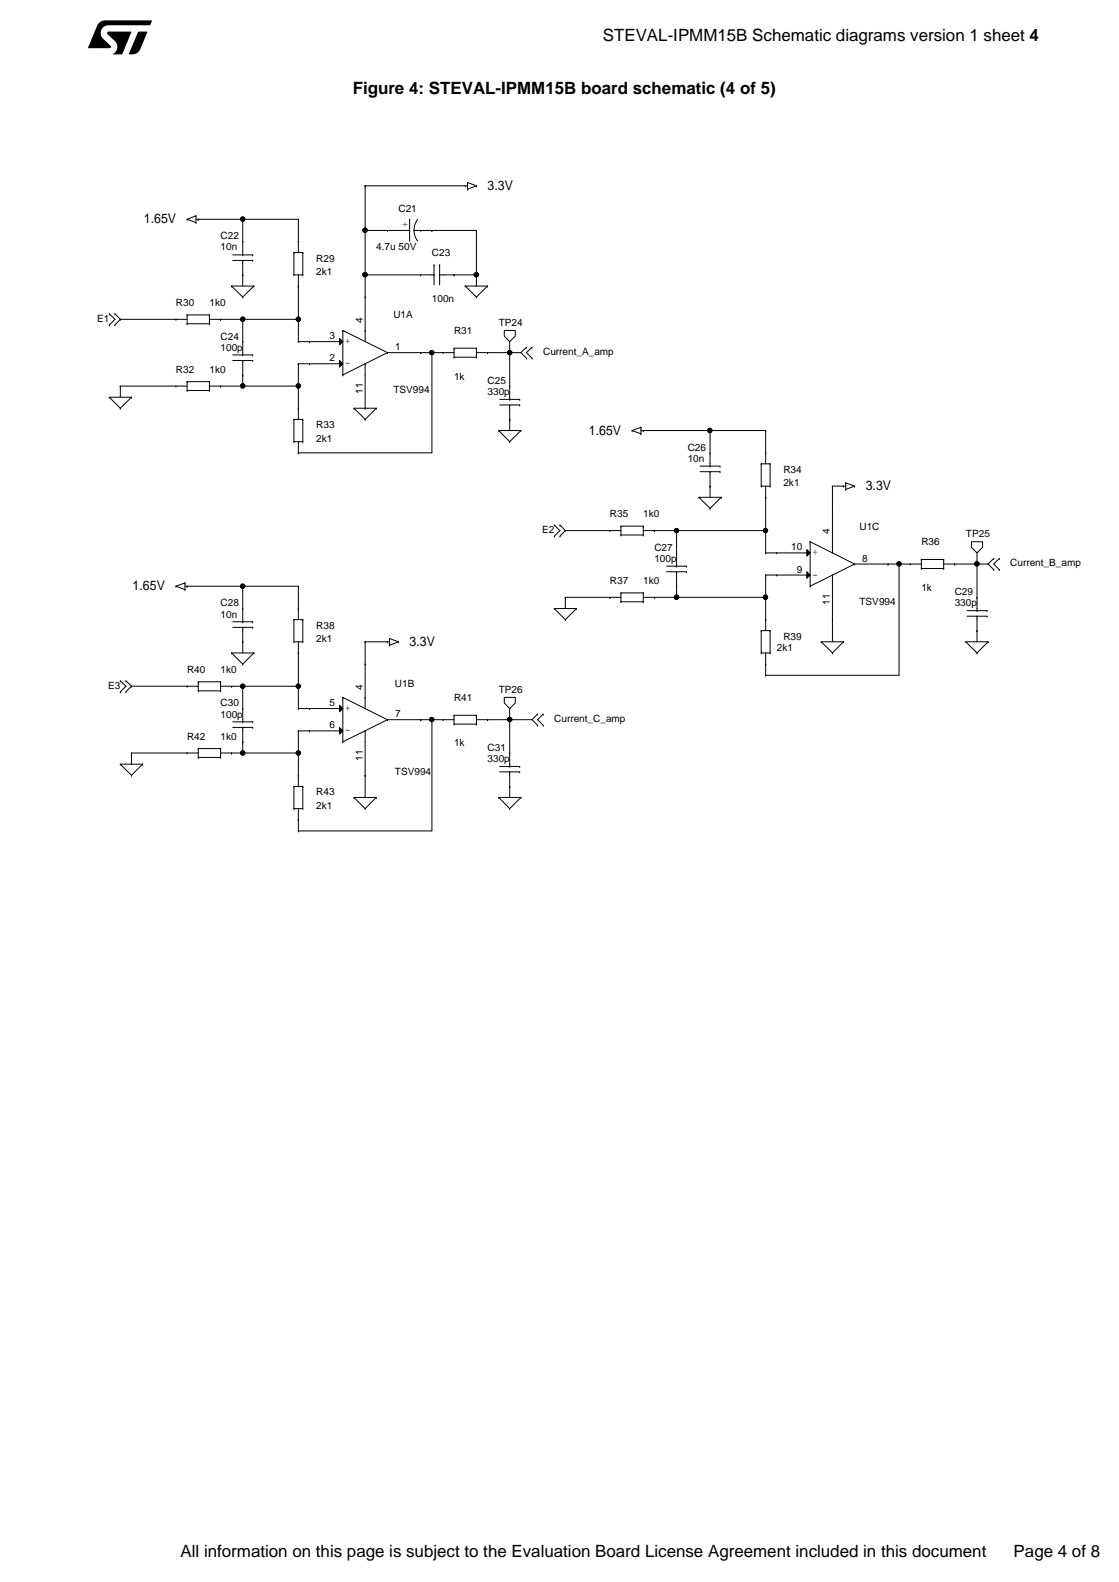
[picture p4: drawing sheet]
<svg xmlns="http://www.w3.org/2000/svg" width="210mm" height="297mm" viewBox="0 0 210 297" stroke-linecap="round" stroke-linejoin="round" font-family="sans-serif">
<path d="M20.2 6h4.5l-1.8 4.2h-1.8a1.56 1.56 0 0 0 .5-2.5l-1.4-1.3-.1-.2zM25.9 6h1.8l-1.4 3.2a1.61 1.61 0 0 1-1.5 1h-.5l-.1-.1zM18.7 4.2l1-.4 8.8 .1-.4 .8h-7.7a1.46 1.46 0 0 0-1.4 .9 1.46 1.46 0 0 0 .3 1.6l1.4 1.4 .1 .4h-4.2l1.6-4.2z" fill="#000"/>
<g fill="none" stroke="#000" stroke-width=".19">
<path d="M68.5 34.9h.1M68.5 34.9h19.2M68.5 34.9v29.2M87.3 34.9h.1M87.7 35.5h.1M87.7 34.3h.1M87.7 34.3v1.2M87.7 34.3l1.7 .6M89.4 34.9h.1M89.4 34.9l-1.7 .6M20.5 58.9h.1M20.5 58.9l1.1 1.1-1.1 1"/>
<path d="M21.6 58.9h.1M21.6 58.9l1 1.1M22.6 60h.1M22.6 60l-1 1M22.6 60h12.5M33 60h.1M35.1 41.2h.1M35.1 59.1h.1M35.1 41.2l1.7 .6M35.1 59.1h4.2M35.1 59.1v1.7M36.8 40.5h.1"/>
<path d="M36.8 41.8h.1M36.8 40.5v1.3M36.8 41.2h19.2M36.8 40.5l-1.7 .7M37.2 41.2h.1M39.3 59.1h.1M39.3 59.1v1.7M39.3 60h16.7M41.4 60h.1M43.5 53.7l2.1 2.1M43.5 53.7h.1M43.5 53.7h4.1"/>
<path d="M43.7 48.9h3.7M43.7 47.8h3.7M45.6 55.8h.1M45.6 47.8h.1M45.6 48.9h.1M45.6 45.3h.1M45.6 51.6h.1M45.6 60h.1M45.6 41.2h.1M45.6 41.2v6.6M45.6 48.9v4.8M45.6 60v6.6"/>
<path d="M47.4 48.9h.1M47.4 47.8h.1M47.6 53.7h.1M47.6 53.7l-2 2.1M55.2 47.4h.1M55.2 51.6h.1M55.2 47.4h1.6M55.2 47.4v4.2M55.2 51.6h1.6M56 53.7h.1M56 45.3h.1M56 60h.1"/>
<path d="M56 41.2h.1M56 41.2v6.2M56 51.6v12.5M56.8 47.4h.1M56.8 51.6h.1M56.8 47.4v4.2M68.5 55.8h.1M68.5 43.3h.1M68.5 51.6h.1M68.5 51.6h13M68.5 43.3h8.4M72.7 43.3h.1"/>
<path d="M76.9 41.2h.1M76.9 43.3h.1M76.9 41.2v4.1M77.7 43.3l.1 .8 .6 1.2M77.7 43.3h11.7M78.4 41.2l-.5 .7-.2 1.4M79 51.6h.1M79 43.3h.1M81.1 43.3h.1M81.5 51.6h.1M81.5 49.7h.1M81.5 49.7v3.8"/>
<path d="M82.5 49.7h.1M82.5 51.6h.1M82.5 51.6h6.9M82.5 49.7v3.8M85.2 51.6h.1M87.3 53.7h.1M87.3 53.7h4.2M87.3 53.7l2.1 2.1M89.4 55.8h.1M89.4 43.3h.1M89.4 51.6h.1M89.4 43.3v10.4"/>
<path d="M91.5 53.7h.1M91.5 53.7l-2.1 2.1M20.5 74.6h.1M20.5 61h.1M20.5 74.6h4.2M20.5 74.6l2.1 2M21.6 61h.1M22.6 76.6h.1M22.6 72.5h.1M22.6 72.5h12.5M22.6 72.5v2.1M24.7 74.6h.1"/>
<path d="M24.7 74.6l-2.1 2M33 72.5h.1M35.1 60.8h.1M35.1 71.7h.1M35.1 73.3h.1M35.1 60.8h4.2M35.1 71.7v1.6M35.1 73.3h4.2M35.1 71.7h4.2M39.3 60.8h.1M39.3 73.3h.1M39.3 71.7h.1"/>
<path d="M39.3 71.7v1.6M39.3 72.5h16.7M41.4 72.5h.1M43.7 67.7h3.7M43.7 66.6h3.7M45.6 66.6h.1M45.6 67.7h.1M45.6 64.1h.1M45.6 70.4h.1M45.6 72.5h.1M45.6 67.7v4.8M47.4 67.7h.1"/>
<path d="M47.4 66.6h.1M55.2 78.7h.1M55.2 78.7v4.2M55.2 78.7h1.6M56 76.6h.1M56 64.1h.1M56 68.3h.1M56 72.5h.1M56 68.3v10.4M56 64.1h8.3M56 68.3h8.3M56.8 78.7h.1"/>
<path d="M56.8 78.7v4.2M58.1 64.1h.1M58.1 68.3h.1M63.7 63.5l.6 .6-.6 .7zM63.7 67.7l.6 .6-.6 .6zM64.3 62h.1M64.3 70.4h.1M64.3 62l8.4 4.2M64.3 62v8.4M66.4 76.6h.1M66.4 76.6h4.2M66.4 76.6l2.1 2.1"/>
<path d="M68.5 78.7h.1M68.5 62h.1M68.5 68.3h.1M68.5 76.6h.1M68.5 68.3v8.3M70.6 76.6h.1M70.6 76.6l-2.1 2.1M72.7 66.2h.1M72.7 66.2l-8.4 4.2M72.7 66.2h12.5M79 66.2h.1M81.1 66.2h.1"/>
<path d="M81.1 66.2v18.8h-25.1M83.2 66.2h.1M85.2 65.4h.1M85.2 67.1h.1M85.2 65.4h4.2M85.2 65.4v1.7M85.2 67.1h4.2M89.4 67.1h.1M89.4 65.4h.1M89.4 66.2h8.3M89.4 65.4v1.7M91.5 66.2h.1"/>
<path d="M93.8 76h3.7M93.8 75h3.7M94.6 62h2.1v1.1l-1 1-1.1-1zM95.7 66.2h.1M95.7 75h.1M95.7 76h.1M95.7 72.5h.1M95.7 78.7h.1M95.7 64.1v10.9M95.7 76v4.8M97.5 76h.1M97.5 75h.1"/>
<path d="M97.7 66.2l1.1 1M98.8 65.2h.1M98.8 67.2h.1M98.8 65.2l-1.1 1M99.8 65.2l-1 1 1 1M99.8 67.2h.1M99.8 65.2h.1M55.2 82.9h.1M55.2 82.9h1.6M56 85h.1M56 82.9v2.1M56.8 82.9h.1"/>
<path d="M93.6 80.8h.1M93.6 80.8h4.1M93.6 80.8l2.1 2.1M95.7 82.9h.1M97.7 80.8h.1M97.7 80.8l-2 2.1M104 98.6h.1M104 98.6l1.1 1-1.1 1.1M105.1 98.6h.1M105.1 98.6l1 1M106.1 99.6h.1M106.1 99.6l-1 1.1"/>
<path d="M106.1 99.6h10.4M114.5 99.6h.1M116.5 98.8h.1M116.5 98.8v1.6M116.5 98.8h4.2M118.6 80.8h.1M118.6 80.8l1.7 .6M120.3 80.2h.1M120.3 81.4h.1M120.3 80.8h23.4M120.3 80.2v1.2M120.3 80.2l-1.7 .6"/>
<path d="M120.7 80.8h.1M120.7 98.8h.1M120.7 98.8v1.6M120.7 99.6h23M122.8 99.6h.1M127 99.6h.1M127 99.6v6.7M131.2 93.4h.1M131.2 93.4h4.1M131.2 93.4l2.1 2.1M131.4 88.6h3.7M131.4 87.5h3.7"/>
<path d="M133.3 95.5h.1M133.3 87.5h.1M133.3 88.6h.1M133.3 85h.1M133.3 91.3h.1M133.3 80.8h.1M133.3 80.8v6.7M133.3 88.6v4.8M135.1 88.6h.1M135.1 87.5h.1M135.3 93.4h.1M135.3 93.4l-2 2.1"/>
<path d="M142.9 87.1h.1M142.9 91.3h.1M142.9 91.3h1.6M142.9 87.1h1.6M142.9 87.1v4.2M143.7 93.4h.1M143.7 85h.1M143.7 99.6h.1M143.7 80.8h.1M143.7 80.8v6.3M143.7 91.3v12.5M144.5 87.1h.1"/>
<path d="M144.5 91.3h.1M144.5 87.1v4.2M156.2 95.5h.1M156.2 91.3h.1M156.2 91.3h2.5M156.2 91.3v12.5M158.3 91.3h.1M158.7 91.9h.1M158.7 90.7h.1M158.7 90.7v1.2M158.7 90.7l1.7 .6M160.4 91.3h.1"/>
<path d="M160.4 91.3l-1.7 .6M33 110.1h.1M33 110.1l1.7 .6M34.7 109.4h.1M34.7 110.7h.1M34.7 109.4v1.3M34.7 110.1h21.3M34.7 109.4l-1.7 .7M35.1 110.1h.1M43.7 117.8h3.7M43.7 116.7h3.7M45.6 116.7h.1"/>
<path d="M45.6 117.8h.1M45.6 114.2h.1M45.6 110.1h.1M45.6 110.1v6.6M45.6 117.8v4.8M47.4 117.8h.1M47.4 116.7h.1M55.2 116.3h.1M55.2 116.3v4.2M55.2 116.3h1.6M56 114.2h.1M56 110.1h.1"/>
<path d="M56 110.1v6.2M56.8 116.3h.1M56.8 116.3v4.2M73.1 119.9h.1M73.1 119.9v1.2M73.1 119.9l1.7 .6M104 114.2h.1M104 100.7h.1M104 114.2h4.2M104 114.2l2.1 2.1M105.1 100.7h.1M106.1 116.3h.1"/>
<path d="M106.1 112.1h.1M106.1 112.1h10.4M106.1 112.1v2.1M108.2 114.2h.1M108.2 114.2l-2.1 2.1M114.5 112.1h.1M116.5 111.3h.1M116.5 113h.1M116.5 100.4h.1M116.5 113h4.2M116.5 111.3h4.2M116.5 111.3v1.7"/>
<path d="M116.5 100.4h4.2M120.7 113h.1M120.7 111.3h.1M120.7 100.4h.1M120.7 111.3v1.7M120.7 112.1h23M122.8 112.1h.1M125.1 107.3h3.7M125.1 106.3h3.7M127 106.3h.1M127 107.3h.1M127 103.8h.1"/>
<path d="M127 110.1h.1M127 112.1h.1M127 107.3v4.8M128.8 107.3h.1M128.8 106.3h.1M142.9 118.4h.1M142.9 118.4v4.2M142.9 118.4h1.6M143.7 116.3h.1M143.7 112.1h.1M143.7 103.8h.1M143.7 108h.1"/>
<path d="M143.7 108v10.4M143.7 103.8h8.3M143.7 108h8.3M144.5 118.4h.1M144.5 118.4v4.2M145.8 103.8h.1M145.8 108h.1M151.4 103.2l.6 .6-.6 .6zM151.4 107.3l.6 .7-.6 .6zM152 101.7h.1M152 110.1h.1M152 101.7l8.4 4.2"/>
<path d="M152 101.7v8.4M156.2 101.7h.1M156.2 108h.1M156.2 116.3h.1M156.2 108v12.5M160.4 105.9h.1M160.4 105.9l-8.4 4.2M160.4 105.9h12.5M166.7 105.9h.1M168.7 105.9h.1M168.7 105.9v20.9h-25M170.8 105.9h.1"/>
<path d="M172.9 105h.1M172.9 106.7h.1M172.9 105h4.2M172.9 105v1.7M172.9 106.7h4.2M177.1 106.7h.1M177.1 105h.1M177.1 105.9h8.3M177.1 105v1.7M179.2 105.9h.1M181.5 115.7h3.7M181.5 114.6h3.7"/>
<path d="M182.3 101.7h2.1v1.1l-1 1-1.1-1zM183.4 114.6h.1M183.4 115.7h.1M183.4 112.1h.1M183.4 118.4h.1M183.4 105.9h.1M183.4 103.8v10.8M183.4 115.7v4.8M185.2 115.7h.1M185.2 114.6h.1M185.4 105.9l1.1 1M186.5 104.8h.1"/>
<path d="M186.5 106.9h.1M186.5 104.8l-1.1 1.1M187.5 106.9h.1M187.5 104.8h.1M187.5 104.8l-1 1.1 1 1M22.6 127.8h.1M22.6 129.9h.1M22.6 127.8l1 1-1 1.1M23.6 129.9h.1M23.6 127.8h.1M23.6 127.8l1.1 1M24.7 128.8h.1"/>
<path d="M24.7 128.8l-1.1 1.1M24.7 128.8h12.5M35.1 128.8h.1M37.2 128h.1M37.2 129.7h.1M37.2 128v1.7M37.2 129.7h4.2M37.2 128h4.2M41.4 129.7h.1M41.4 128h.1M41.4 128v1.7M41.4 128.8h14.6"/>
<path d="M43.5 122.6l2.1 2.1M43.5 122.6h.1M43.5 128.8h.1M43.5 122.6h4.1M43.7 136.6h3.7M43.7 135.5h3.7M45.6 124.7h.1M45.6 135.5h.1M45.6 136.6h.1M45.6 133h.1M45.6 139.3h.1M45.6 120.5h.1"/>
<path d="M45.6 128.8h.1M45.6 128.8v6.7M45.6 136.6v4.8M47.4 136.6h.1M47.4 135.5h.1M47.6 122.6h.1M47.6 122.6l-2 2.1M55.2 120.5h.1M55.2 120.5h1.6M56 122.6h.1M56 128.8h.1M56 133h.1"/>
<path d="M56 137.2h.1M56 120.5v12.5M56 137.2v10.4M56 133h8.3M56 137.2h8.3M56.8 120.5h.1M58.1 133h.1M58.1 137.2h.1M63.7 132.4l.6 .6-.6 .6zM63.7 136.6l.6 .6-.6 .6zM64.3 130.9h.1M64.3 139.3h.1"/>
<path d="M64.3 130.9v8.4M64.3 130.9l8.4 4.2M68.5 130.9h.1M68.5 137.2h.1M68.5 124.7h.1M68.5 120.5h.1M68.5 120.5h4.6M68.5 120.5v12.5M68.5 137.2v12.5M72.7 120.5h.1M72.7 135.1h.1M72.7 135.1h12.5"/>
<path d="M72.7 135.1l-8.4 4.2M73.1 121.1h.1M74.8 120.5h.1M74.8 120.5l-1.7 .6M79 135.1h.1M81.1 135.1h.1M81.1 135.1v20.9h-25.1M83.2 135.1h.1M85.2 134.3h.1M85.2 135.9h.1M85.2 134.3v1.6M85.2 134.3h4.2"/>
<path d="M85.2 135.9h4.2M89.4 135.9h.1M89.4 134.3h.1M89.4 134.3v1.6M89.4 135.1h10.4M91.5 135.1h.1M94.6 130.9h2.1v1.1l-1 1-1.1-1zM95.7 135.1h.1M95.7 133v10.9M99.8 135.1l1.1 1.1M100.9 134.1h.1M100.9 136.2h.1"/>
<path d="M100.9 134.1l-1.1 1M101.9 136.2h.1M101.9 134.1h.1M101.9 134.1l-1 1 1 1.1M142.9 122.6h.1M142.9 122.6h1.6M143.7 124.7h.1M143.7 126.8h.1M143.7 122.6v4.2M144.5 122.6h.1M154.1 120.5h.1M154.1 120.5h4.2"/>
<path d="M154.1 120.5l2.1 2.1M156.2 122.6h.1M158.3 120.5h.1M158.3 120.5l-2.1 2.1M181.3 120.5h.1M181.3 120.5h4.1M181.3 120.5l2.1 2.1M183.4 122.6h.1M185.4 120.5h.1M185.4 120.5l-2 2.1M22.6 143.5h.1M22.6 143.5h4.2"/>
<path d="M22.6 143.5l2.1 2.1M24.7 145.6h.1M24.7 141.4h.1M24.7 141.4h12.5M24.7 141.4v2.1M26.8 143.5h.1M26.8 143.5l-2.1 2.1M35.1 141.4h.1M37.2 140.5h.1M37.2 142.2h.1M37.2 142.2h4.2M37.2 140.5h4.2"/>
<path d="M37.2 140.5v1.7M41.4 142.2h.1M41.4 140.5h.1M41.4 140.5v1.7M41.4 141.4h14.6M43.5 141.4h.1M45.6 141.4h.1M55.2 151.8h.1M55.2 147.6h.1M55.2 147.6v4.2M55.2 151.8h1.6M55.2 147.6h1.6"/>
<path d="M56 145.6h.1M56 153.9h.1M56 156h.1M56 141.4h.1M56 151.8v4.2M56.8 151.8h.1M56.8 147.6h.1M56.8 147.6v4.2M66.4 149.7h.1M66.4 149.7h4.2M66.4 149.7l2.1 2.1M68.5 151.8h.1"/>
<path d="M68.5 145.6h.1M70.6 149.7h.1M70.6 149.7l-2.1 2.1M93.6 149.7h.1M93.6 149.7h4.1M93.6 149.7l2.1 2.1M93.8 144.9h3.7M93.8 143.9h3.7M95.7 151.8h.1M95.7 143.9h.1M95.7 144.9h.1M95.7 141.4h.1"/>
<path d="M95.7 147.6h.1M95.7 144.9v4.8M97.5 144.9h.1M97.5 143.9h.1M97.7 149.7h.1M97.7 149.7l-2 2.1"/>
<circle cx="45.5" cy="59.9" r=".41"/>
<circle cx="45.5" cy="41.1" r=".41"/>
<circle cx="56" cy="59.9" r=".41"/>
<circle cx="68.5" cy="43.2" r=".41"/>
<circle cx="68.5" cy="51.6" r=".41"/>
<circle cx="89.4" cy="51.6" r=".41"/>
<circle cx="45.5" cy="72.4" r=".41"/>
<circle cx="56" cy="72.4" r=".41"/>
<circle cx="81" cy="66.2" r=".41"/>
<circle cx="95.6" cy="66.2" r=".41"/>
<circle cx="127" cy="99.6" r=".41"/>
<circle cx="133.2" cy="80.8" r=".41"/>
<circle cx="143.7" cy="99.6" r=".41"/>
<circle cx="45.5" cy="110" r=".41"/>
<circle cx="127" cy="112.1" r=".41"/>
<circle cx="143.6" cy="112.1" r=".41"/>
<circle cx="168.7" cy="105.9" r=".41"/>
<circle cx="183.3" cy="105.9" r=".41"/>
<circle cx="45.5" cy="128.8" r=".41"/>
<circle cx="56" cy="128.8" r=".41"/>
<circle cx="81" cy="135.1" r=".41"/>
<circle cx="95.6" cy="135.1" r=".41"/>
<circle cx="45.5" cy="141.4" r=".41"/>
<circle cx="56" cy="141.4" r=".41"/>
</g>
<g fill="#000">
<path d="M63.7 63.5l.6 .6-.6 .7zM63.7 67.7l.6 .6-.6 .6zM151.4 103.2l.6 .6-.6 .6zM151.4 107.3l.6 .7-.6 .6zM63.7 132.4l.6 .6-.6 .6zM63.7 136.6l.6 .6-.6 .6z"/>
<circle cx="45.5" cy="59.9" r=".41"/>
<circle cx="45.5" cy="41.1" r=".41"/>
<circle cx="56" cy="59.9" r=".41"/>
<circle cx="68.5" cy="43.2" r=".41"/>
<circle cx="68.5" cy="51.6" r=".41"/>
<circle cx="89.4" cy="51.6" r=".41"/>
<circle cx="45.5" cy="72.4" r=".41"/>
<circle cx="56" cy="72.4" r=".41"/>
<circle cx="81" cy="66.2" r=".41"/>
<circle cx="95.6" cy="66.2" r=".41"/>
<circle cx="127" cy="99.6" r=".41"/>
<circle cx="133.2" cy="80.8" r=".41"/>
<circle cx="143.7" cy="99.6" r=".41"/>
<circle cx="45.5" cy="110" r=".41"/>
<circle cx="127" cy="112.1" r=".41"/>
<circle cx="143.6" cy="112.1" r=".41"/>
<circle cx="168.7" cy="105.9" r=".41"/>
<circle cx="183.3" cy="105.9" r=".41"/>
<circle cx="45.5" cy="128.8" r=".41"/>
<circle cx="56" cy="128.8" r=".41"/>
<circle cx="81" cy="135.1" r=".41"/>
<circle cx="95.6" cy="135.1" r=".41"/>
<circle cx="45.5" cy="141.4" r=".41"/>
<circle cx="56" cy="141.4" r=".41"/>
</g>
<g font-size="3.2">
<text x="113.1" y="7.7">STEVAL-IPMM15B Schematic diagrams version 1 sheet 4</text>
<text x="66.2" y="17.7">Figure 4: STEVAL-IPMM15B board schematic (4 of 5)</text>
<text x="33.9" y="292.4">All information on this page is subject to the Evaluation Board License Agreement included in this document</text>
<text x="190.2" y="292.4">Page 4 of 8</text>
</g>
<g font-size="2.5">
<text x="91.5" y="35.7">3.3V</text>
<text x="27" y="41.9">1.65V</text>
<text x="110.5" y="81.6">1.65V</text>
<text x="162.5" y="92.1">3.3V</text>
<text x="24.9" y="110.9">1.65V</text>
<text x="76.9" y="121.3">3.3V</text>
</g>
<g font-size="1.9">
<text x="74.8" y="39.7">C21</text>
<text x="41.4" y="45">C22</text>
<text x="41.4" y="47">10n</text>
<text x="70.6" y="47">4.7u 50V</text>
<text x="76.6" y="42.6" transform="rotate(-90 76.6 42.6)">+</text>
<text x="59.3" y="49.1">R29</text>
<text x="59.3" y="51.6">2k1</text>
<text x="81.1" y="48.1">C23</text>
<text x="33" y="57.5">R30</text>
<text x="39.3" y="57.5">1k0</text>
<text x="73.8" y="59.8">U1A</text>
<text x="81.1" y="56.6">100n</text>
<text x="18.2" y="60.4">E1</text>
<text x="41.4" y="63.7">C24</text>
<text x="41.4" y="65.8">100p</text>
<text x="61.8" y="63.7">3</text>
<text x="64.8" y="64.6">+</text>
<text x="68.1" y="60.6" transform="rotate(-90 68.1 60.6)">4</text>
<text x="74.2" y="65.7">1</text>
<text x="85.2" y="62.7">R31</text>
<text x="93.6" y="61.2">TP24</text>
<text x="33" y="70">R32</text>
<text x="39.3" y="70">1k0</text>
<text x="61.8" y="67.8">2</text>
<text x="64.8" y="68.8">-</text>
<text x="85.2" y="71.3">1k</text>
<text x="101.9" y="66.7">Current_A_amp</text>
<text x="68.1" y="73.9" transform="rotate(-90 68.1 73.9)">11</text>
<text x="73.8" y="73.9">TSV994</text>
<text x="91.5" y="72.1">C25</text>
<text x="91.5" y="74.2">330p</text>
<text x="59.3" y="80.4">R33</text>
<text x="59.3" y="83">2k1</text>
<text x="129.1" y="84.6">C26</text>
<text x="129.1" y="86.7">10n</text>
<text x="147" y="88.8">R34</text>
<text x="147" y="91.3">2k1</text>
<text x="101.7" y="100.1">E2</text>
<text x="114.5" y="97.1">R35</text>
<text x="120.7" y="97.1">1k0</text>
<text x="155.8" y="100.3" transform="rotate(-90 155.8 100.3)">4</text>
<text x="161.3" y="99.5">U1C</text>
<text x="181.3" y="100.9">TP25</text>
<text x="122.8" y="103.4">C27</text>
<text x="122.8" y="105.5">100p</text>
<text x="148.5" y="103.3">10</text>
<text x="149.5" y="107.5">9</text>
<text x="152.5" y="104.3">+</text>
<text x="161.8" y="105.4">8</text>
<text x="172.9" y="102.4">R36</text>
<text x="189.6" y="106.3">Current_B_amp</text>
<text x="41.4" y="113.8">C28</text>
<text x="114.5" y="109.6">R37</text>
<text x="120.7" y="109.6">1k0</text>
<text x="152.5" y="108.4">-</text>
<text x="155.8" y="113.6" transform="rotate(-90 155.8 113.6)">11</text>
<text x="161.3" y="113.6">TSV994</text>
<text x="172.9" y="110.9">1k</text>
<text x="179.2" y="111.7">C29</text>
<text x="179.2" y="113.8">330p</text>
<text x="41.4" y="115.9">10n</text>
<text x="59.3" y="118">R38</text>
<text x="59.3" y="120.5">2k1</text>
<text x="145.8" y="122.2">2k1</text>
<text x="147" y="120.1">R39</text>
<text x="20.3" y="129.3">E3</text>
<text x="35.1" y="126.4">R40</text>
<text x="41.4" y="126.4">1k0</text>
<text x="68.1" y="129.5" transform="rotate(-90 68.1 129.5)">4</text>
<text x="74.1" y="129">U1B</text>
<text x="85.2" y="131.6">R41</text>
<text x="93.6" y="130.1">TP26</text>
<text x="41.4" y="132.6">C30</text>
<text x="41.4" y="134.7">100p</text>
<text x="61.8" y="132.6">5</text>
<text x="61.8" y="136.7">6</text>
<text x="64.8" y="137.7">-</text>
<text x="64.8" y="133.5">+</text>
<text x="74.2" y="134.7">7</text>
<text x="104" y="135.5">Current_C_amp</text>
<text x="35.1" y="138.9">R42</text>
<text x="41.4" y="138.9">1k0</text>
<text x="68.1" y="142.8" transform="rotate(-90 68.1 142.8)">11</text>
<text x="85.2" y="140.1">1k</text>
<text x="91.5" y="141">C31</text>
<text x="91.5" y="143.1">330p</text>
<text x="59.3" y="149.3">R43</text>
<text x="74.1" y="145.4">TSV994</text>
<text x="59.3" y="151.8">2k1</text>
</g>
</svg>
